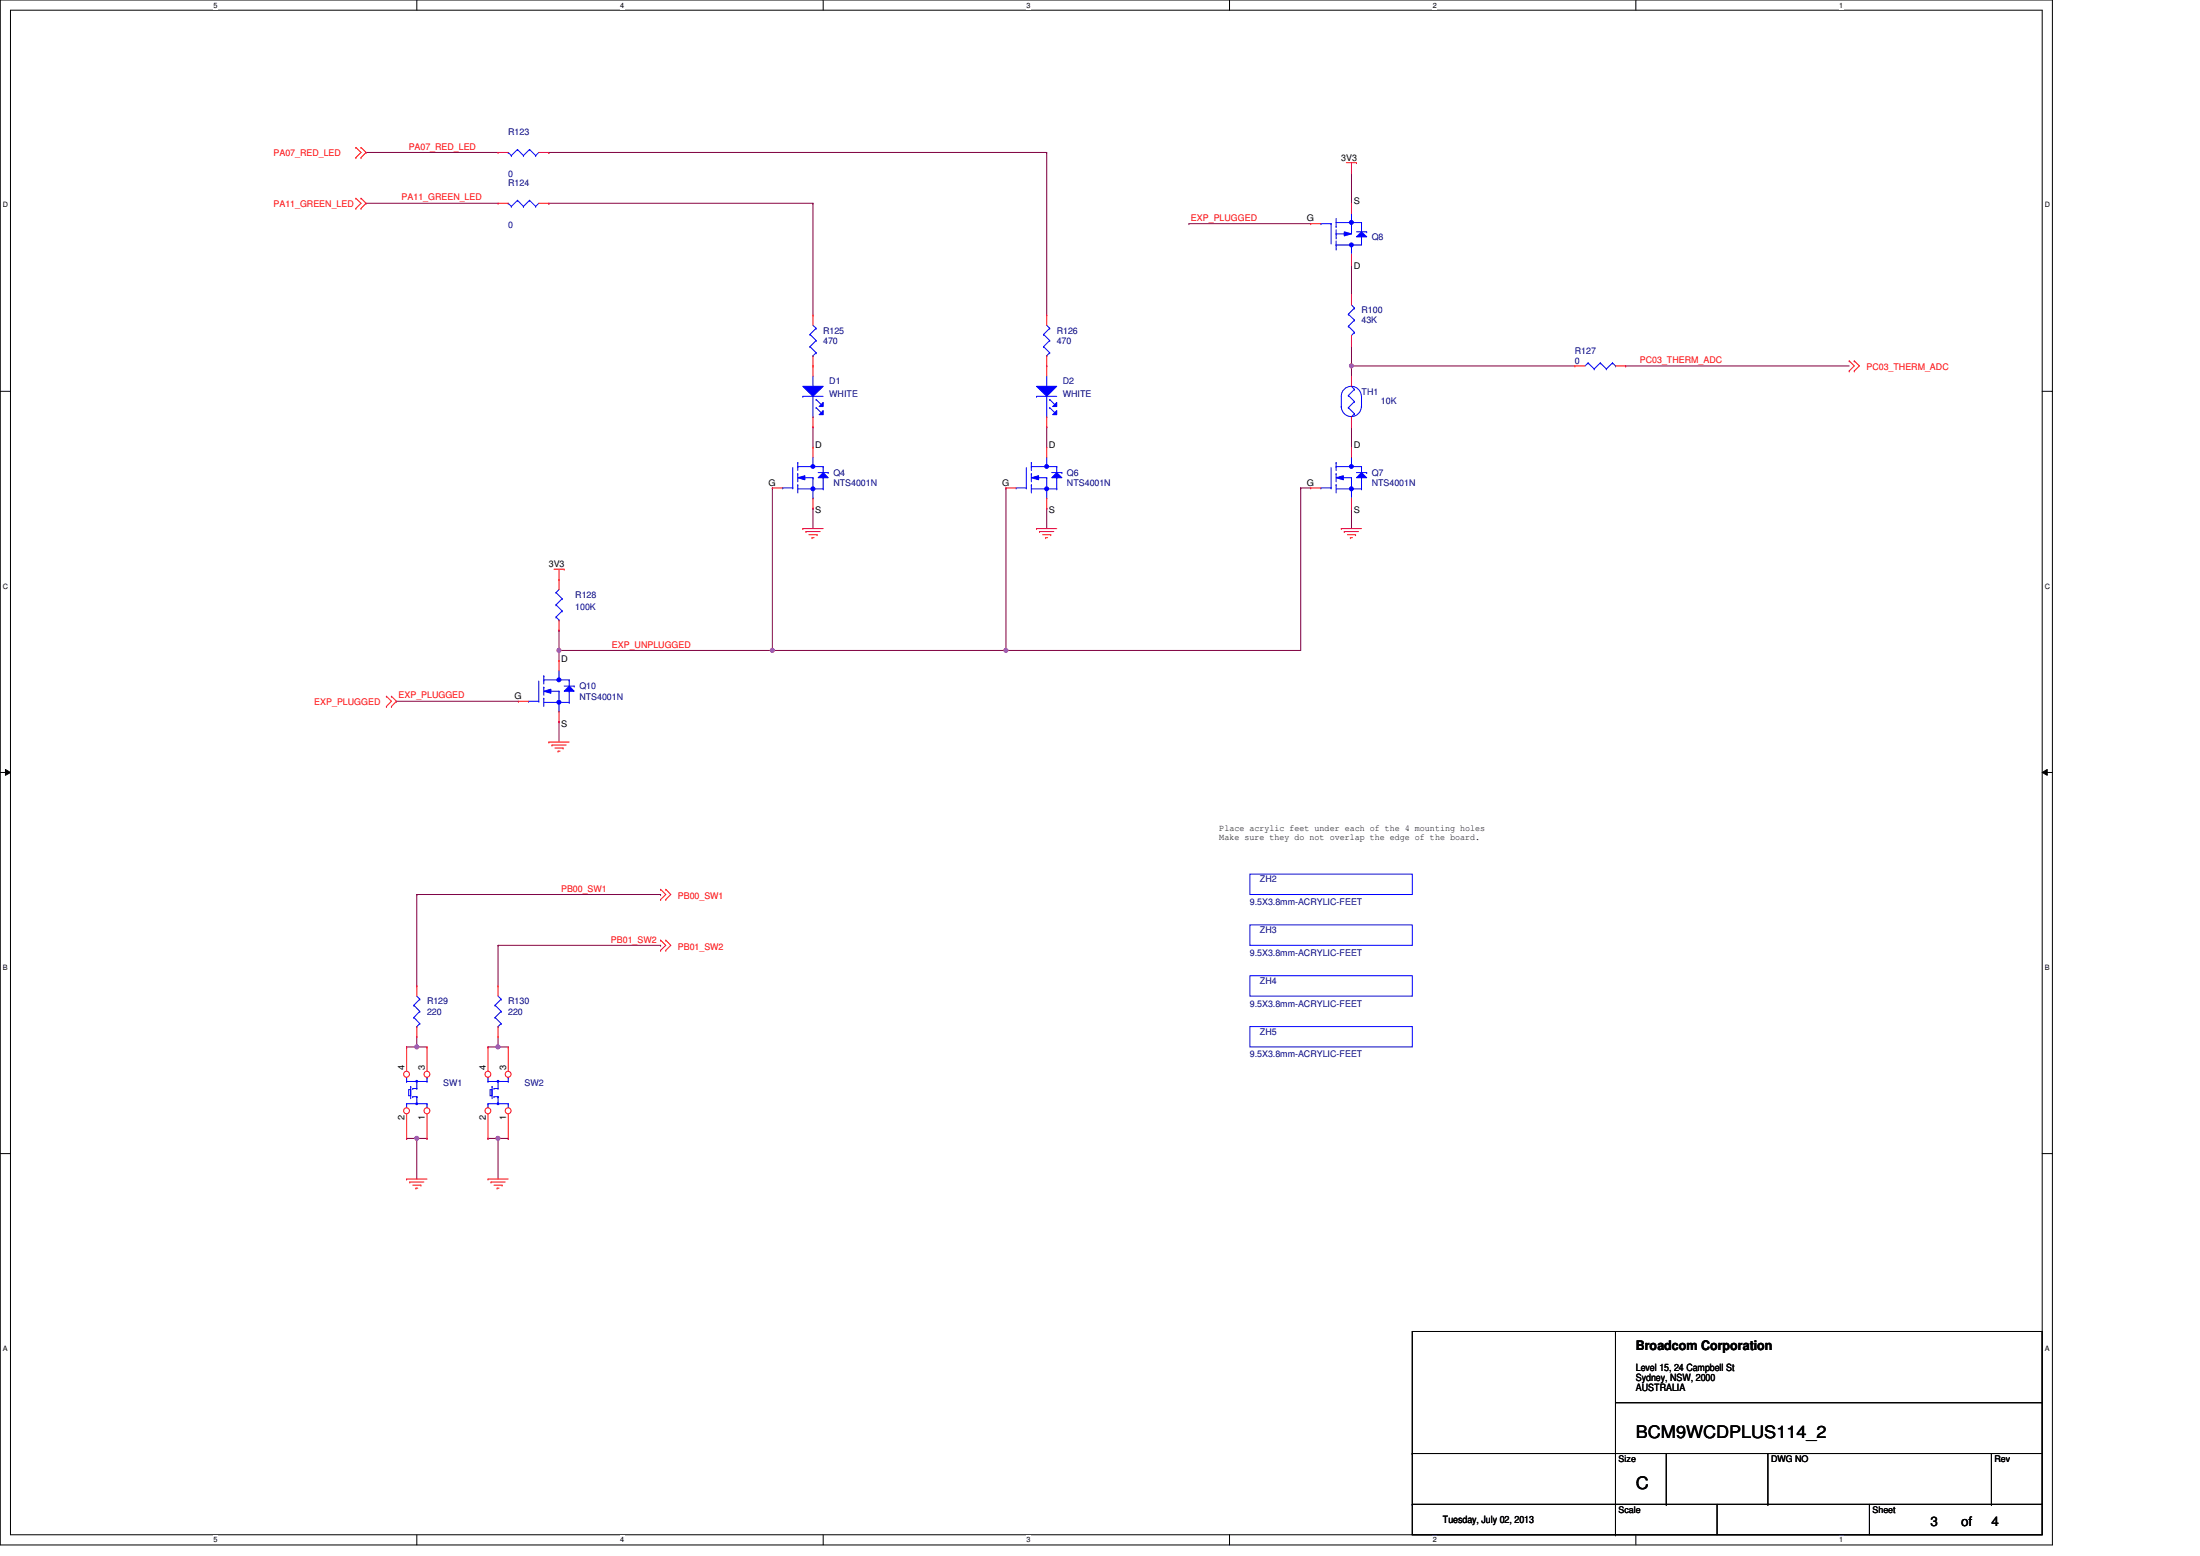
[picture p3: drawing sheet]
<svg xmlns="http://www.w3.org/2000/svg" width="297mm" height="210mm" viewBox="0 0 297 210" stroke-linecap="round" stroke-linejoin="round" font-family="sans-serif">
<path d="M0 0h277.1v208.5h-277.1zM1.4 1.4h274.3v205.7h-274.3z" fill="none" stroke="#000" stroke-width=".14"/>
<g fill="#fff">
<path d="M28.8 .1h.6v1.1h-.6z"/>
<path d="M28.8 207.3h.6v1.1h-.6z"/>
</g>
<path d="M56.3 0v1.4M56.3 207.1v1.4" fill="none" stroke="#000" stroke-width=".14"/>
<g fill="#fff">
<path d="M83.7 .1h.6v1.1h-.6z"/>
<path d="M83.7 207.3h.6v1.1h-.6z"/>
</g>
<path d="M111.1 0v1.4M111.1 207.1v1.4" fill="none" stroke="#000" stroke-width=".14"/>
<g fill="#fff">
<path d="M138.6 .1h.5v1.1h-.5z"/>
<path d="M138.6 207.3h.5v1.1h-.5z"/>
</g>
<path d="M166 0v1.4M166 207.1v1.4" fill="none" stroke="#000" stroke-width=".14"/>
<g fill="#fff">
<path d="M193.4 .1h.6v1.1h-.6z"/>
<path d="M193.4 207.3h.6v1.1h-.6z"/>
</g>
<path d="M220.9 0v1.4M220.9 207.1v1.4" fill="none" stroke="#000" stroke-width=".14"/>
<g fill="#fff">
<path d="M248.3 .1h.6v1.1h-.6z"/>
<path d="M248.3 207.3h.6v1.1h-.6z"/>
<path d="M.4 27.1h.7v1.1h-.7z"/>
<path d="M276.1 27.1h.7v1.1h-.7z"/>
<path d="M.4 78.5h.7v1.1h-.7z"/>
<path d="M276.1 78.5h.7v1.1h-.7z"/>
</g>
<path d="M0 52.8h1.4M275.7 52.8h1.4" fill="none" stroke="#000" stroke-width=".14"/>
<g fill="#fff">
<path d="M.4 130h.7v1.1h-.7z"/>
<path d="M276.1 130h.6v1.1h-.6z"/>
</g>
<path d="M0 104.2h1.4M.7 103.8l.7 .4-.7 .4zM275.7 104.2l.7-.4v.8zM275.7 104.2h1.4" fill="none" stroke="#000" stroke-width=".14"/>
<path d="M.7 103.8l.7 .4-.7 .4zM275.7 104.2l.7-.4v.8z" fill="#000"/>
<g fill="#fff">
<path d="M.4 181.4h.7v1.1h-.7z"/>
<path d="M276.1 181.4h.6v1.1h-.6z"/>
</g>
<path d="M0 155.7h1.4M275.7 155.7h1.4" fill="none" stroke="#000" stroke-width=".14"/>
<g fill="none" stroke="#800040" stroke-width=".14">
<path d="M160.5 30.2h.1M160.5 30.2h16.5M182.5 35.7h.1M182.5 23.3h.1M182.5 23.3v4.1M182.5 35.7v4.1M109.8 57.6h.1M109.8 57.6v2.7M141.3 57.6h.1M141.3 57.6v2.7M182.5 57.6h.1M182.5 49.4h.1"/>
<path d="M182.5 49.4v1.4M182.5 57.6v2.7M182.5 49.4h30.1M219.5 49.4h.1M219.5 49.4h30.2M109.8 68.6h.1M109.8 68.6v2.7M141.3 68.6h.1M141.3 68.6v2.7M175.6 65.8h.1M175.6 65.8h1.4M182.5 68.6h.1"/>
<path d="M182.5 68.6v2.7"/>
</g>
<circle cx="182.5" cy="49.4" r=".27" fill="#f0f"/>
<circle cx="182.5" cy="49.4" r=".27" fill="none" stroke="#f0f" stroke-width=".14"/>
<path d="M182.5 46.6h.1M182.5 46.6v2.8M53.5 94.6h.1M53.5 94.6h16.5M75.5 97.4h.1M75.5 87.8h.1M75.5 87.8v1.4M75.5 97.4v2.7M75.5 87.8h28.8" fill="none" stroke="#800040" stroke-width=".14"/>
<circle cx="75.5" cy="87.8" r=".27" fill="#f0f"/>
<circle cx="75.5" cy="87.8" r=".27" fill="none" stroke="#f0f" stroke-width=".14"/>
<path d="M135.8 65.8h.1M135.8 65.8v22M175.6 65.8h.1M175.6 65.8v22h-39.8M135.8 87.8h.1" fill="none" stroke="#800040" stroke-width=".14"/>
<circle cx="135.8" cy="87.8" r=".27" fill="#f0f"/>
<circle cx="135.8" cy="87.8" r=".27" fill="none" stroke="#f0f" stroke-width=".14"/>
<path d="M104.3 65.8h.1M104.3 65.8v22" fill="none" stroke="#800040" stroke-width=".14"/>
<circle cx="104.3" cy="87.8" r=".27" fill="#f0f"/>
<circle cx="104.3" cy="87.8" r=".27" fill="none" stroke="#f0f" stroke-width=".14"/>
<g fill="none" stroke="#800040" stroke-width=".14">
<path d="M49.4 27.4h.1M49.4 20.6h.1M49.4 27.4h17.8M49.4 20.6h17.8M74.1 27.4h.1M74.1 20.6h.1M74.1 27.4h35.7M74.1 20.6h67.2M109.8 27.4h.1M109.8 27.4v15.1M141.3 20.6h.1M141.3 20.6v21.9"/>
<path d="M75.5 85h.1M75.5 85v2.8M104.3 87.8h.1M104.3 87.8h31.5M67.2 153.6h.1M67.2 153.6v5.5"/>
</g>
<circle cx="67.2" cy="153.6" r=".27" fill="#f0f"/>
<circle cx="67.2" cy="153.6" r=".27" fill="none" stroke="#f0f" stroke-width=".14"/>
<path d="M56.3 153.6h.1M56.3 153.6v5.5M65.9 153.6h.1M65.9 153.6h2.7M68.6 153.6h.1" fill="none" stroke="#800040" stroke-width=".14"/>
<circle cx="56.3" cy="153.6" r=".27" fill="#f0f"/>
<circle cx="56.3" cy="153.6" r=".27" fill="none" stroke="#f0f" stroke-width=".14"/>
<path d="M56.3 139.9v1.4M54.9 153.6h.1M54.9 141.3h.1M54.9 153.6h2.8M54.9 141.3h2.8M56.3 141.3h.1M57.7 153.6h.1" fill="none" stroke="#800040" stroke-width=".14"/>
<circle cx="56.3" cy="141.3" r=".27" fill="#f0f"/>
<circle cx="56.3" cy="141.3" r=".27" fill="none" stroke="#f0f" stroke-width=".14"/>
<path d="M67.2 139.9v1.4M65.9 141.3h.1M65.9 141.3h1.3M67.2 141.3h.1" fill="none" stroke="#800040" stroke-width=".14"/>
<circle cx="67.2" cy="141.3" r=".27" fill="#f0f"/>
<circle cx="67.2" cy="141.3" r=".27" fill="none" stroke="#f0f" stroke-width=".14"/>
<path d="M56.3 120.7h.1M56.3 120.7v12.4M56.3 120.7h32.9M67.2 127.6h.1M67.2 127.6h22M67.2 127.6v5.5M89.2 120.7h.1M89.2 127.6h.1M67.2 141.3h.1M67.2 141.3h1.4" fill="none" stroke="#800040" stroke-width=".14"/>
<g fill="none" stroke="#f00" stroke-width=".14">
<path d="M48 19.9h.1M48 19.9l.7 .7-.7 .7M48.7 19.9h.1M48.7 19.9l.7 .7-.7 .7M48 28.1h.1M48 26.8h.1M48 21.3h.1M48 26.8l.7 .6-.7 .7M48.7 26.8h.1M48.7 28.1h.1M48.7 21.3h.1M48.7 26.8l.7 .6-.7 .7"/>
<path d="M181.8 21.9h1.4M182.5 23.3h.1M182.5 21.9v1.4M183.2 21.9h.1M249.7 48.7h.1M249.7 50.1h.1M249.7 48.7l.7 .7-.7 .7M250.4 48.7h.1M250.4 50.1h.1M250.4 48.7l.7 .7-.7 .7M74.8 76.8h1.4M75.5 78.2h.1"/>
<path d="M75.5 76.8v1.4M76.2 76.8h.1M108.4 71.3h.1M108.4 71.3h2.7M108.8 71.7h.1M108.8 71.7h1.9M109.2 72.2h1.1M109.6 72.6h.1M109.6 72.6h.3M110.3 72.2h.1M140 71.3h.1M140 71.3h2.7"/>
<path d="M140.4 71.7h.1M140.4 71.7h1.9M140.8 72.2h1.1M141.2 72.6h.1M141.2 72.6h.3M141.9 72.2h.1M181.1 71.3h.1M181.1 71.3h2.7M181.5 71.7h.1M181.5 71.7h1.9M181.9 72.2h1.1M182.3 72.6h.1"/>
<path d="M182.3 72.6h.3M183 72.2h.1M52.2 95.3h.1M52.2 94h.1M52.2 94l.6 .6-.6 .7M52.8 94h.1M52.8 95.3h.1M52.8 94l.7 .6-.7 .7M74.1 100.1h.1M74.1 100.1h2.8M74.5 100.5h.1M74.5 100.5h2"/>
<path d="M74.9 100.9h1.1M75.3 101.4h.1M75.3 101.4h.3M76 100.9h.1M89.2 120h.1M89.2 121.4h.1M89.2 126.9h.1M89.2 128.2h.1M89.2 120l.7 .7-.7 .7M89.2 126.9l.7 .7-.7 .6M89.9 120h.1M89.9 121.4h.1"/>
<path d="M89.9 126.9h.1M89.9 128.2h.1M89.9 120l.7 .7-.7 .7M89.9 126.9l.7 .7-.7 .6M54.9 159.1h.1M54.9 159.1h2.8M55.3 159.5h.1M55.3 159.5h1.9M55.7 159.9h1.1M56.8 159.9h.1M65.9 159.1h.1M65.9 159.1h2.7"/>
<path d="M66.3 159.5h.1M66.3 159.5h1.9M66.7 159.9h1.1M67.8 159.9h.1M56.2 160.3h.1M56.2 160.3h.2M67.1 160.3h.1M67.1 160.3h.3"/>
</g>
<g fill="none" stroke="#000" stroke-width=".14">
<path d="M190.7 179.7h85v27.4h-85zM218.1 179.7v27.4M190.7 196.2h.1M190.7 196.2h85M218.1 189.3h57.6M225 196.2v6.8M238.7 196.2v6.8M268.9 196.2v6.8M190.7 203h.1M190.7 203h85M218.1 207.1h.1M225 203h.1"/>
<path d="M231.8 203v4.1M238.7 203h.1M252.4 203v4.1M268.9 203h.1"/>
</g>
<g fill="none" stroke="#00f" stroke-width=".14">
<path d="M178.3 30.2h.1M178.3 30.2h1.4M179.7 30.2h.1M179.7 30.2v2.7M180.4 30.6h.1M180.4 32.1h.1M180.4 33.6h.1M180.4 33.1h.1M180.4 31.6h.1M180.4 29.5v1.1M180.4 31v1.1M180.4 32.5v1.1"/>
<path d="M180.4 30h3.4M180.4 31.6h1.4M182.5 33.1h.1M182.5 28.8h.1M182.5 28.8v2.8M182.5 33.1v1.2M183.2 31.3h1.3M183.8 30h.1M183.8 32h.1M183.8 30v1.3M183.8 32v1.1h-3.4M184.5 31.3h.1"/>
</g>
<path d="M183.8 31.3l.7 .7h-1.3z" fill="#00f"/>
<path d="M183.8 31.3l.7 .7h-1.3z" fill="none" stroke="#00f" stroke-width=".14"/>
<path d="M181.5 31.3l1 .3-1 .2z" fill="#00f"/>
<path d="M181.5 31.3l1 .3-1 .2z" fill="none" stroke="#00f" stroke-width=".14"/>
<circle cx="182.5" cy="33" r=".27" fill="#00f"/>
<circle cx="182.5" cy="33" r=".27" fill="none" stroke="#00f" stroke-width=".14"/>
<circle cx="182.5" cy="30" r=".27" fill="#00f"/>
<g fill="none" stroke="#00f" stroke-width=".14">
<path d="M65.9 148.9h.1M65.9 145.9h.1M65.9 145.4v.5M65.9 148.9v.6M65.9 148.9h2.7M65.9 145.9h2.7M66.2 147h.2v.9h-.2zM66.4 146.6h.1M66.4 146.6v1.7M66.7 146.9h.1M66.7 148h.1M66.7 146.9h.5"/>
<path d="M66.7 148h.5M67.2 148h.1M67.2 146.9h.1M67.2 145.9v1M67.2 148v.9M68.6 148.9h.1M68.6 149.5h.1M68.6 145.9h.1M68.6 145.4h.1M68.6 145.4v.5M68.6 148.9v.6"/>
<circle cx="182.5" cy="30" r=".27"/>
</g>
<path d="M177 30.2h.1M177 30.2h1.3M182.5 27.4h.1M182.5 35.7h.1M182.5 27.4v1.4M182.5 34.3v1.4" fill="none" stroke="#f00" stroke-width=".14"/>
<path d="M67.1 148.9h.2v.1h-.2z" fill-rule="evenodd" fill="#00f"/>
<path d="M67.1 148.9h.2v.1h-.2z" fill="none" stroke="#00f" stroke-width=".14"/>
<path d="M67.1 145.8h.2v.2h-.2z" fill-rule="evenodd" fill="#00f"/>
<path d="M67.1 145.8h.2v.2h-.2z" fill="none" stroke="#00f" stroke-width=".14"/>
<circle cx="68.6" cy="149.9" r=".4" fill="#fff"/>
<g fill="none" stroke="#f00" stroke-width=".14">
<path d="M68.6 153.6h.1M68.6 150.3v3.3"/>
<circle cx="68.6" cy="149.9" r=".4"/>
</g>
<circle cx="68.6" cy="145" r=".4" fill="#fff"/>
<g fill="none" stroke="#f00" stroke-width=".14">
<path d="M68.6 141.3h.1M68.6 141.3v3.3"/>
<circle cx="68.6" cy="145" r=".4"/>
</g>
<circle cx="65.9" cy="145" r=".4" fill="#fff"/>
<g fill="none" stroke="#f00" stroke-width=".14">
<path d="M65.9 141.3h.1M65.9 141.3v3.3"/>
<circle cx="65.9" cy="145" r=".4"/>
</g>
<circle cx="65.9" cy="149.9" r=".4" fill="#fff"/>
<g fill="none" stroke="#f00" stroke-width=".14">
<path d="M212.6 49.4h.1M212.6 49.4h1.4M218.1 49.4h1.4M219.5 49.4h.1M65.9 153.6h.1M65.9 150.3v3.3"/>
<circle cx="65.9" cy="149.9" r=".4"/>
</g>
<path d="M214.4 49h.1M214.4 49l-.4 .4M214.4 49l.8 .8M215.2 49.8h.1M216.1 49h.1M216.1 49l-.9 .8M216.1 49l.8 .8M216.9 49.8h.1M217.7 49h.1M217.7 49l-.8 .8M217.7 49l.4 .4M218.1 49.4h.1" fill="none" stroke="#00f" stroke-width=".14"/>
<path d="M142.7 63.8l.7 .7h-1.4z" fill="#00f"/>
<g fill="none" stroke="#00f" stroke-width=".14">
<path d="M137.2 65.8h.1M137.2 65.8h1.4M138.6 65.8h.1M138.6 63.1v2.7M139.3 65.4h.1M139.3 63.9h.1M139.3 62.4h.1M139.3 63h.1M139.3 62.4v1.1M139.3 63.9v1.1M139.3 65.4v1.1M139.3 66h3.4"/>
<path d="M139.3 63h3.4M140 64.5h1.3M141.3 63h.1M141.3 64.5h.1M141.3 67.2h.1M141.3 61.7v1.3M141.3 64.5v2.7M142 63.8h1.4M142.7 63.8l.7 .7h-1.4zM142.7 66h.1M142.7 64.5h.1M142.7 63h.1"/>
<path d="M142.7 63v.8M142.7 64.5v1.5M143.4 63.8h.1"/>
</g>
<path d="M139.3 64.5l.9-.3v.5z" fill="#00f"/>
<path d="M139.3 64.5l.9-.3v.5z" fill="none" stroke="#00f" stroke-width=".14"/>
<circle cx="141.3" cy="63" r=".26" fill="#00f"/>
<circle cx="141.3" cy="63" r=".26" fill="none" stroke="#00f" stroke-width=".14"/>
<circle cx="141.3" cy="66" r=".27" fill="#00f"/>
<circle cx="141.3" cy="66" r=".27" fill="none" stroke="#00f" stroke-width=".14"/>
<path d="M135.8 65.8h.1M135.8 65.8h1.4M141.3 60.3h.1M141.3 68.6h.1M141.3 60.3v1.4M141.3 67.2v1.4" fill="none" stroke="#f00" stroke-width=".14"/>
<path d="M108.4 52.1h2.7l-1.3 1.4z" fill="#00f"/>
<path d="M108.4 52.1h2.7l-1.3 1.4z" fill="none" stroke="#00f" stroke-width=".14"/>
<path d="M111.1 54.3v.6h-.5z" fill="#00f"/>
<path d="M111.1 54.3v.6h-.5z" fill="none" stroke="#00f" stroke-width=".14"/>
<path d="M110.6 56l.5-.6v.6z" fill="#00f"/>
<path d="M108.4 53.5h.1M108.4 53.5h2.7M109.8 52.1h.1M109.8 56.2h.1M109.8 50.8v1.3M109.8 53.5v2.7M110.2 53.9h.1M110.2 55h.1M110.2 53.9l.7 .7M110.2 55l.7 .7M110.6 56l.5-.6v.6z" fill="none" stroke="#00f" stroke-width=".14"/>
<path d="M109.8 57.6h.1M109.8 49.4h.1M109.8 49.4v1.4M109.8 56.2v1.4" fill="none" stroke="#f00" stroke-width=".14"/>
<path d="M183.8 63.8l.7 .7h-1.3z" fill="#00f"/>
<g fill="none" stroke="#00f" stroke-width=".14">
<path d="M178.3 65.8h.1M178.3 65.8h1.4M179.7 65.8h.1M179.7 63.1v2.7M180.4 65.4h.1M180.4 63.9h.1M180.4 62.4h.1M180.4 63h.1M180.4 62.4v1.1M180.4 63.9v1.1M180.4 65.4v1.1M180.4 66h3.4"/>
<path d="M180.4 63h3.4M181.1 64.5h1.4M182.5 63h.1M182.5 64.5h.1M182.5 67.2h.1M182.5 61.7v1.3M182.5 64.5v2.7M183.2 63.8h1.3M183.8 63.8l.7 .7h-1.3zM183.8 66h.1M183.8 64.5h.1M183.8 63h.1"/>
<path d="M183.8 63v.8M183.8 64.5v1.5M184.5 63.8h.1"/>
</g>
<path d="M180.4 64.5l1-.3v.5z" fill="#00f"/>
<path d="M180.4 64.5l1-.3v.5z" fill="none" stroke="#00f" stroke-width=".14"/>
<circle cx="182.5" cy="63" r=".26" fill="#00f"/>
<circle cx="182.5" cy="63" r=".26" fill="none" stroke="#00f" stroke-width=".14"/>
<circle cx="182.5" cy="66" r=".27" fill="#00f"/>
<g fill="none" stroke="#00f" stroke-width=".14">
<path d="M68.6 20.6h.1M68.6 20.6l.4 .4M69 21h.1M69.9 20.2h.1M69.9 20.2l.8 .8M69.9 20.2l-.9 .8M70.7 21h.1M71.5 20.2h.1M71.5 20.2l.8 .8M71.5 20.2l-.8 .8M72.3 21h.1M72.7 20.6l-.4 .4"/>
<path d="M181.1 53.5a1.35 1.35 0 0 1 1.4-1.4 1.35 1.35 0 0 1 1.3 1.4M181.1 54.8a1.35 1.35 0 0 0 1.4 1.4 1.35 1.35 0 0 0 1.3-1.4M181.1 54.9h.1M181.1 53.5v1.4M182.1 53.4h.1M182.1 55h.1M182.1 53.4l.8 .8M182.1 55l.8 .8M182.5 56.2h.1M182.5 52.1l.4 .4M182.9 52.5h.1M182.9 54.2h.1"/>
<path d="M182.9 55.8h.1M182.9 52.5l-.8 .9M182.9 54.2l-.8 .8M182.9 55.8l-.4 .4M183.8 54.9h.1M183.8 53.5v1.4M168.8 118h21.9v2.7h-21.9zM55.9 135.7h.1M55.9 137.3h.1M55.9 135.7l.8 .8M55.9 137.3l.8 .8M56.3 138.5h.1"/>
<path d="M56.3 134.4l.4 .4M56.7 134.8h.1M56.7 136.5h.1M56.7 138.1h.1M56.7 134.8l-.8 .9M56.7 136.5l-.8 .8M56.7 138.1l-.4 .4M168.8 138.5h21.9v2.8h-21.9zM54.9 148.9h.1M54.9 145.9h.1M54.9 145.4v.5M54.9 148.9v.6"/>
<path d="M54.9 148.9h2.8M54.9 145.9h2.8M55.2 147h.3v.9h-.3zM55.5 146.6h.1M55.5 146.6v1.7M55.7 146.9h.1M55.7 148h.1M55.7 146.9h.6M55.7 148h.6M56.3 148h.1M56.3 146.9h.1M56.3 145.9v1"/>
<path d="M56.3 148v.9M57.7 148.9h.1M57.7 149.5h.1M57.7 145.9h.1M57.7 145.4h.1M57.7 145.4v.5M57.7 148.9v.6"/>
<circle cx="182.5" cy="66" r=".27"/>
</g>
<g fill="none" stroke="#f00" stroke-width=".14">
<path d="M67.2 20.6h.1M67.2 20.6h1.4M72.7 20.6h1.4M74.1 20.6h.1M182.5 50.8h.1M182.5 57.6h.1M182.5 50.8v1.3M182.5 56.2v1.4M177 65.8h.1M177 65.8h1.3M182.5 60.3h.1M182.5 68.6h.1"/>
<path d="M182.5 60.3v1.4M182.5 67.2v1.4M56.3 133.1h.1M56.3 139.9h.1M56.3 133.1v1.3M56.3 138.5v1.4"/>
</g>
<path d="M56.2 148.9h.1v.1h-.1z" fill-rule="evenodd" fill="#00f"/>
<path d="M56.2 148.9h.1v.1h-.1z" fill="none" stroke="#00f" stroke-width=".14"/>
<path d="M56.2 145.8h.1v.2h-.1z" fill-rule="evenodd" fill="#00f"/>
<path d="M56.2 145.8h.1v.2h-.1z" fill="none" stroke="#00f" stroke-width=".14"/>
<circle cx="57.6" cy="149.9" r=".4" fill="#fff"/>
<g fill="none" stroke="#f00" stroke-width=".14">
<path d="M57.7 153.6h.1M57.7 150.3v3.3"/>
<circle cx="57.6" cy="149.9" r=".4"/>
</g>
<circle cx="57.6" cy="145" r=".4" fill="#fff"/>
<g fill="none" stroke="#f00" stroke-width=".14">
<path d="M57.7 141.3h.1M57.7 141.3v3.3"/>
<circle cx="57.6" cy="145" r=".4"/>
</g>
<circle cx="54.9" cy="145" r=".4" fill="#fff"/>
<g fill="none" stroke="#f00" stroke-width=".14">
<path d="M54.9 141.3h.1M54.9 141.3v3.3"/>
<circle cx="54.9" cy="145" r=".4"/>
</g>
<circle cx="54.9" cy="149.9" r=".4" fill="#fff"/>
<g fill="none" stroke="#f00" stroke-width=".14">
<path d="M67.2 27.4h.1M67.2 27.4h1.4M72.7 27.4h1.4M74.1 27.4h.1M75.5 78.2h.1M75.5 78.2v1.4M75.5 85h.1M75.5 83.7v1.3M54.9 153.6h.1M54.9 150.3v3.3"/>
<circle cx="54.9" cy="149.9" r=".4"/>
</g>
<g fill="none" stroke="#00f" stroke-width=".14">
<path d="M68.6 27.4h.1M68.6 27.4l.4 .5M69 27.9h.1M69.9 27h.1M69.9 27l.8 .9M69.9 27l-.9 .9M70.7 27.9h.1M71.5 27h.1M71.5 27l.8 .9M71.5 27l-.8 .9M72.3 27.9h.1M72.7 27.4l-.4 .5"/>
<path d="M75.1 80h.1M75.1 80l.8 .8M75.5 79.6l-.4 .4M75.1 81.6h.1M75.1 83.3h.1M75.1 81.6l.8 .8M75.1 83.3l.4 .4M75.5 83.7h.1M75.9 80.8h.1M75.9 82.4h.1M75.9 80.8l-.8 .8M75.9 82.4l-.8 .9"/>
<path d="M168.8 124.8h21.9v2.8h-21.9z"/>
</g>
<path d="M76.9 92.6l.6 .7h-1.3z" fill="#00f"/>
<g fill="none" stroke="#00f" stroke-width=".14">
<path d="M71.4 94.6h.1M71.4 94.6h1.3M72.7 94.6h.1M72.7 91.9v2.7M73.4 94.2h.1M73.4 92.7h.1M73.4 91.2h.1M73.4 91.8h.1M73.4 91.2v1.1M73.4 92.7v1.1M73.4 94.2v1.1M73.4 94.8h3.5"/>
<path d="M73.4 91.8h3.5M74.1 93.3h1.4M75.5 91.8h.1M75.5 93.3h.1M75.5 96h.1M75.5 90.5v1.3M75.5 93.3v2.7M76.2 92.6h1.3M76.9 92.6l.6 .7h-1.3zM76.9 94.8h.1M76.9 93.3h.1M76.9 91.8h.1"/>
<path d="M76.9 91.8v.8M76.9 93.3v1.5M77.5 92.6h.1"/>
</g>
<path d="M73.4 93.3l1-.3v.6z" fill="#00f"/>
<path d="M73.4 93.3l1-.3v.6z" fill="none" stroke="#00f" stroke-width=".14"/>
<circle cx="75.5" cy="91.7" r=".27" fill="#00f"/>
<circle cx="75.5" cy="91.7" r=".27" fill="none" stroke="#00f" stroke-width=".14"/>
<circle cx="75.5" cy="94.8" r=".27" fill="#00f"/>
<g fill="none" stroke="#00f" stroke-width=".14">
<path d="M182.1 42.4h.1M182.1 44h.1M182.1 42.4l.8 .8M182.1 44l.8 .9M182.5 45.3h.1M182.5 41.1l.4 .5M182.9 41.6h.1M182.9 43.2h.1M182.9 44.9h.1M182.9 41.6l-.8 .8M182.9 43.2l-.8 .8M182.9 44.9l-.4 .4"/>
<path d="M66.8 135.7h.1M66.8 137.3h.1M66.8 135.7l.9 .8M66.8 137.3l.9 .8M67.2 138.5h.1M67.2 134.4l.5 .4M67.7 134.8h.1M67.7 136.5h.1M67.7 138.1h.1M67.7 134.8l-.9 .9M67.7 136.5l-.9 .8M67.7 138.1l-.5 .4"/>
<path d="M168.8 131.7h21.9v2.7h-21.9z"/>
<circle cx="75.5" cy="94.8" r=".27"/>
</g>
<g fill="none" stroke="#f00" stroke-width=".14">
<path d="M182.5 39.8h.1M182.5 39.8v1.3M182.5 46.6h.1M182.5 45.3v1.3M70 94.6h.1M70 94.6h1.4M75.5 89.2h.1M75.5 97.4h.1M75.5 89.2v1.3M75.5 96v1.4M67.2 133.1h.1M67.2 139.9h.1"/>
<path d="M67.2 133.1v1.3M67.2 138.5v1.4"/>
</g>
<path d="M140 52.1h2.7l-1.4 1.4z" fill="#00f"/>
<path d="M140 52.1h2.7l-1.4 1.4z" fill="none" stroke="#00f" stroke-width=".14"/>
<path d="M142.7 54.3v.6h-.6z" fill="#00f"/>
<path d="M142.7 54.3v.6h-.6z" fill="none" stroke="#00f" stroke-width=".14"/>
<path d="M142.1 56l.6-.6v.6z" fill="#00f"/>
<g fill="none" stroke="#00f" stroke-width=".14">
<path d="M109.4 45.1h.1M109.4 46.8h.1M109.4 45.1l.8 .9M109.4 46.8l.8 .8M109.8 48h.1M109.8 43.9l.4 .4M110.2 44.3h.1M110.2 46h.1M110.2 47.6h.1M110.2 44.3l-.8 .8M110.2 46l-.8 .8M110.2 47.6l-.4 .4"/>
<path d="M140 53.5h.1M140 53.5h2.7M141.3 52.1h.1M141.3 56.2h.1M141.3 50.8v1.3M141.3 53.5v2.7M141.7 53.9h.1M141.7 55h.1M141.7 53.9l.7 .7M141.7 55l.7 .7M142.1 56l.6-.6v.6z"/>
</g>
<path d="M109.8 42.5h.1M109.8 49.4h.1M109.8 42.5v1.4M109.8 48v1.4M141.3 57.6h.1M141.3 49.4h.1M141.3 49.4v1.4M141.3 56.2v1.4" fill="none" stroke="#f00" stroke-width=".14"/>
<path d="M111.1 63.8l.7 .7h-1.3z" fill="#00f"/>
<g fill="none" stroke="#00f" stroke-width=".14">
<path d="M105.7 65.8h.1M105.7 65.8h1.3M107 65.8h.1M107 63.1v2.7M107.7 65.4h.1M107.7 63.9h.1M107.7 62.4h.1M107.7 63h.1M107.7 62.4v1.1M107.7 63.9v1.1M107.7 65.4v1.1M107.7 66h3.4"/>
<path d="M107.7 63h3.4M108.4 64.5h1.4M109.8 63h.1M109.8 64.5h.1M109.8 67.2h.1M109.8 61.7v1.3M109.8 64.5v2.7M110.5 63.8h1.3M111.1 63.8l.7 .7h-1.3zM111.1 66h.1M111.1 64.5h.1M111.1 63h.1"/>
<path d="M111.1 63v.8M111.1 64.5v1.5M111.8 63.8h.1"/>
</g>
<path d="M107.7 64.5l1-.3v.5z" fill="#00f"/>
<path d="M107.7 64.5l1-.3v.5z" fill="none" stroke="#00f" stroke-width=".14"/>
<circle cx="109.8" cy="63" r=".26" fill="#00f"/>
<circle cx="109.8" cy="63" r=".26" fill="none" stroke="#00f" stroke-width=".14"/>
<circle cx="109.8" cy="66" r=".27" fill="#00f"/>
<g fill="none" stroke="#00f" stroke-width=".14">
<path d="M140.9 45.1h.1M140.9 46.8h.1M140.9 45.1l.8 .9M140.9 46.8l.8 .8M141.3 48h.1M141.3 43.9l.4 .4M141.7 44.3h.1M141.7 46h.1M141.7 47.6h.1M141.7 44.3l-.8 .8M141.7 46l-.8 .8M141.7 47.6l-.4 .4"/>
<circle cx="109.8" cy="66" r=".27"/>
</g>
<path d="M141.3 42.5h.1M141.3 49.4h.1M141.3 42.5v1.4M141.3 48v1.4M104.3 65.8h.1M104.3 65.8h1.4M109.8 60.3h.1M109.8 68.6h.1M109.8 60.3v1.4M109.8 67.2v1.4" fill="none" stroke="#f00" stroke-width=".14"/>
<circle cx="182.5" cy="49.4" r=".27" fill="#f0f"/>
<circle cx="182.5" cy="49.4" r=".27" fill="none" stroke="#f0f" stroke-width=".14"/>
<circle cx="75.5" cy="87.8" r=".27" fill="#f0f"/>
<circle cx="75.5" cy="87.8" r=".27" fill="none" stroke="#f0f" stroke-width=".14"/>
<circle cx="135.8" cy="87.8" r=".27" fill="#f0f"/>
<circle cx="135.8" cy="87.8" r=".27" fill="none" stroke="#f0f" stroke-width=".14"/>
<circle cx="104.3" cy="87.8" r=".27" fill="#f0f"/>
<circle cx="104.3" cy="87.8" r=".27" fill="none" stroke="#f0f" stroke-width=".14"/>
<circle cx="67.2" cy="153.6" r=".27" fill="#f0f"/>
<circle cx="67.2" cy="153.6" r=".27" fill="none" stroke="#f0f" stroke-width=".14"/>
<circle cx="56.3" cy="153.6" r=".27" fill="#f0f"/>
<circle cx="56.3" cy="153.6" r=".27" fill="none" stroke="#f0f" stroke-width=".14"/>
<circle cx="56.3" cy="141.3" r=".27" fill="#f0f"/>
<circle cx="56.3" cy="141.3" r=".27" fill="none" stroke="#f0f" stroke-width=".14"/>
<circle cx="67.2" cy="141.3" r=".27" fill="#f0f"/>
<circle cx="67.2" cy="141.3" r=".27" fill="none" stroke="#f0f" stroke-width=".14"/>
<g font-size="2.3">
<text x="220.9" y="194.1">BCM9WCDPLUS114_2</text>
<text x="220.9" y="201">C</text>
</g>
<g font-size="1.8">
<text x="220.9" y="182.2">Broadcom Corporation</text>
<text x="260.6" y="206">3</text>
<text x="264.8" y="206">of</text>
<text x="268.9" y="206">4</text>
</g>
<g font-size="1.4">
<text x="220.9" y="185">Level 15, 24 Campbell St</text>
<text x="220.9" y="186.4">Sydney, NSW, 2000</text>
<text x="220.9" y="187.8">AUSTRALIA</text>
<text x="194.8" y="205.6">Tuesday, July 02, 2013</text>
</g>
<g font-size="1.2" fill="#f00">
<text x="36.9" y="21">PA07_RED_LED</text>
<text x="55.2" y="20.2">PA07_RED_LED</text>
<text x="36.9" y="27.9">PA11_GREEN_LED</text>
<text x="54.2" y="27.1">PA11_GREEN_LED</text>
<text x="160.8" y="29.8">EXP_PLUGGED</text>
<text x="221.4" y="49">PC03_THERM_ADC</text>
<text x="252" y="50">PC03_THERM_ADC</text>
<text x="82.6" y="87.4">EXP_UNPLUGGED</text>
<text x="42.4" y="95.1">EXP_PLUGGED</text>
<text x="53.8" y="94.3">EXP_PLUGGED</text>
<text x="75.8" y="120.3">PB00_SW1</text>
<text x="91.5" y="121.3">PB00_SW1</text>
<text x="82.5" y="127.2">PB01_SW2</text>
<text x="91.5" y="128.1">PB01_SW2</text>
</g>
<g font-size="1.2" fill="#000080">
<text x="68.6" y="18.3">R123</text>
<text x="68.6" y="23.9">0</text>
<text x="68.6" y="25.1">R124</text>
<text x="68.6" y="30.8">0</text>
<text x="185.2" y="32.4">Q8</text>
<text x="111.1" y="45">R125</text>
<text x="111.1" y="46.4">470</text>
<text x="142.7" y="45">R126</text>
<text x="142.7" y="46.4">470</text>
<text x="183.8" y="42.3">R100</text>
<text x="183.8" y="43.6">43K</text>
<text x="212.6" y="47.8">R127</text>
<text x="112" y="51.9">D1</text>
<text x="112" y="53.5">WHITE</text>
<text x="143.5" y="51.9">D2</text>
<text x="143.5" y="53.5">WHITE</text>
<text x="183.8" y="53.3">TH1</text>
<text x="212.6" y="49.1">0</text>
<text x="186.5" y="54.5">10K</text>
<text x="112.5" y="64.2">Q4</text>
<text x="112.5" y="65.6">NTS4001N</text>
<text x="144.1" y="64.2">Q6</text>
<text x="144.1" y="65.6">NTS4001N</text>
<text x="185.2" y="64.2">Q7</text>
<text x="185.2" y="65.6">NTS4001N</text>
<text x="77.7" y="80.7">R128</text>
<text x="77.7" y="82.3">100K</text>
<text x="78.2" y="93">Q10</text>
<text x="78.2" y="94.4">NTS4001N</text>
<text x="170.1" y="119.1">ZH2</text>
<text x="168.8" y="122.1">9.5X3.8mm-ACRYLIC-FEET</text>
<text x="170.1" y="125.9">ZH3</text>
<text x="168.8" y="129">9.5X3.8mm-ACRYLIC-FEET</text>
<text x="57.7" y="135.6">R129</text>
<text x="57.7" y="136.9">220</text>
<text x="68.6" y="135.6">R130</text>
<text x="68.6" y="136.9">220</text>
<text x="168.8" y="135.8">9.5X3.8mm-ACRYLIC-FEET</text>
<text x="170.1" y="132.8">ZH4</text>
<text x="168.8" y="142.7">9.5X3.8mm-ACRYLIC-FEET</text>
<text x="170.1" y="139.7">ZH5</text>
<text x="59.8" y="146.5">SW1</text>
<text x="70.8" y="146.5">SW2</text>
</g>
<g font-size="1.2">
<text x="181.1" y="21.7">3V3</text>
<text x="176.4" y="29.9">G</text>
<text x="182.8" y="27.6">S</text>
<text x="182.8" y="36.4">D</text>
<text x="103.8" y="65.6">G</text>
<text x="110.1" y="60.5">D</text>
<text x="135.3" y="65.6">G</text>
<text x="141.6" y="60.5">D</text>
<text x="176.4" y="65.6">G</text>
<text x="182.8" y="60.5">D</text>
<text x="110.1" y="69.3">S</text>
<text x="141.6" y="69.3">S</text>
<text x="182.8" y="69.3">S</text>
<text x="74.1" y="76.6">3V3</text>
<text x="75.8" y="89.3">D</text>
<text x="69.5" y="94.3">G</text>
<text x="75.8" y="98.1">S</text>
<text x="164.6" y="112.1">Place acrylic feet under each of the 4 mounting holes</text>
<text x="164.6" y="113.3">Make sure they do not overlap the edge of the board.</text>
<text x="54.6" y="144.4" transform="rotate(-90 54.6 144.4)">4</text>
<text x="57.4" y="144.4" transform="rotate(-90 57.4 144.4)">3</text>
<text x="65.6" y="144.4" transform="rotate(-90 65.6 144.4)">4</text>
<text x="68.3" y="144.4" transform="rotate(-90 68.3 144.4)">3</text>
<text x="54.6" y="151.2" transform="rotate(-90 54.6 151.2)">2</text>
<text x="57.4" y="151.2" transform="rotate(-90 57.4 151.2)">1</text>
<text x="65.6" y="151.2" transform="rotate(-90 65.6 151.2)">2</text>
<text x="68.3" y="151.2" transform="rotate(-90 68.3 151.2)">1</text>
<text x="218.5" y="197.3">Size</text>
<text x="239.1" y="197.3">DWG NO</text>
<text x="269.3" y="197.3">Rev</text>
<text x="218.5" y="204.1">Scale</text>
<text x="252.8" y="204.1">Sheet</text>
</g>
<g font-size="1">
<text x="28.8" y="1">5</text>
<text x="83.7" y="1">4</text>
<text x="138.6" y="1">3</text>
<text x="193.4" y="1">2</text>
<text x="248.3" y="1">1</text>
<text x=".4" y="28">D</text>
<text x="276.1" y="28">D</text>
<text x=".4" y="79.4">C</text>
<text x="276.1" y="79.4">C</text>
<text x=".4" y="130.9">B</text>
<text x="276.1" y="130.9">B</text>
<text x=".4" y="182.3">A</text>
<text x="276.1" y="182.3">A</text>
<text x="28.8" y="208.2">5</text>
<text x="83.7" y="208.2">4</text>
<text x="138.6" y="208.2">3</text>
<text x="193.4" y="208.2">2</text>
<text x="248.3" y="208.2">1</text>
</g>
</svg>
